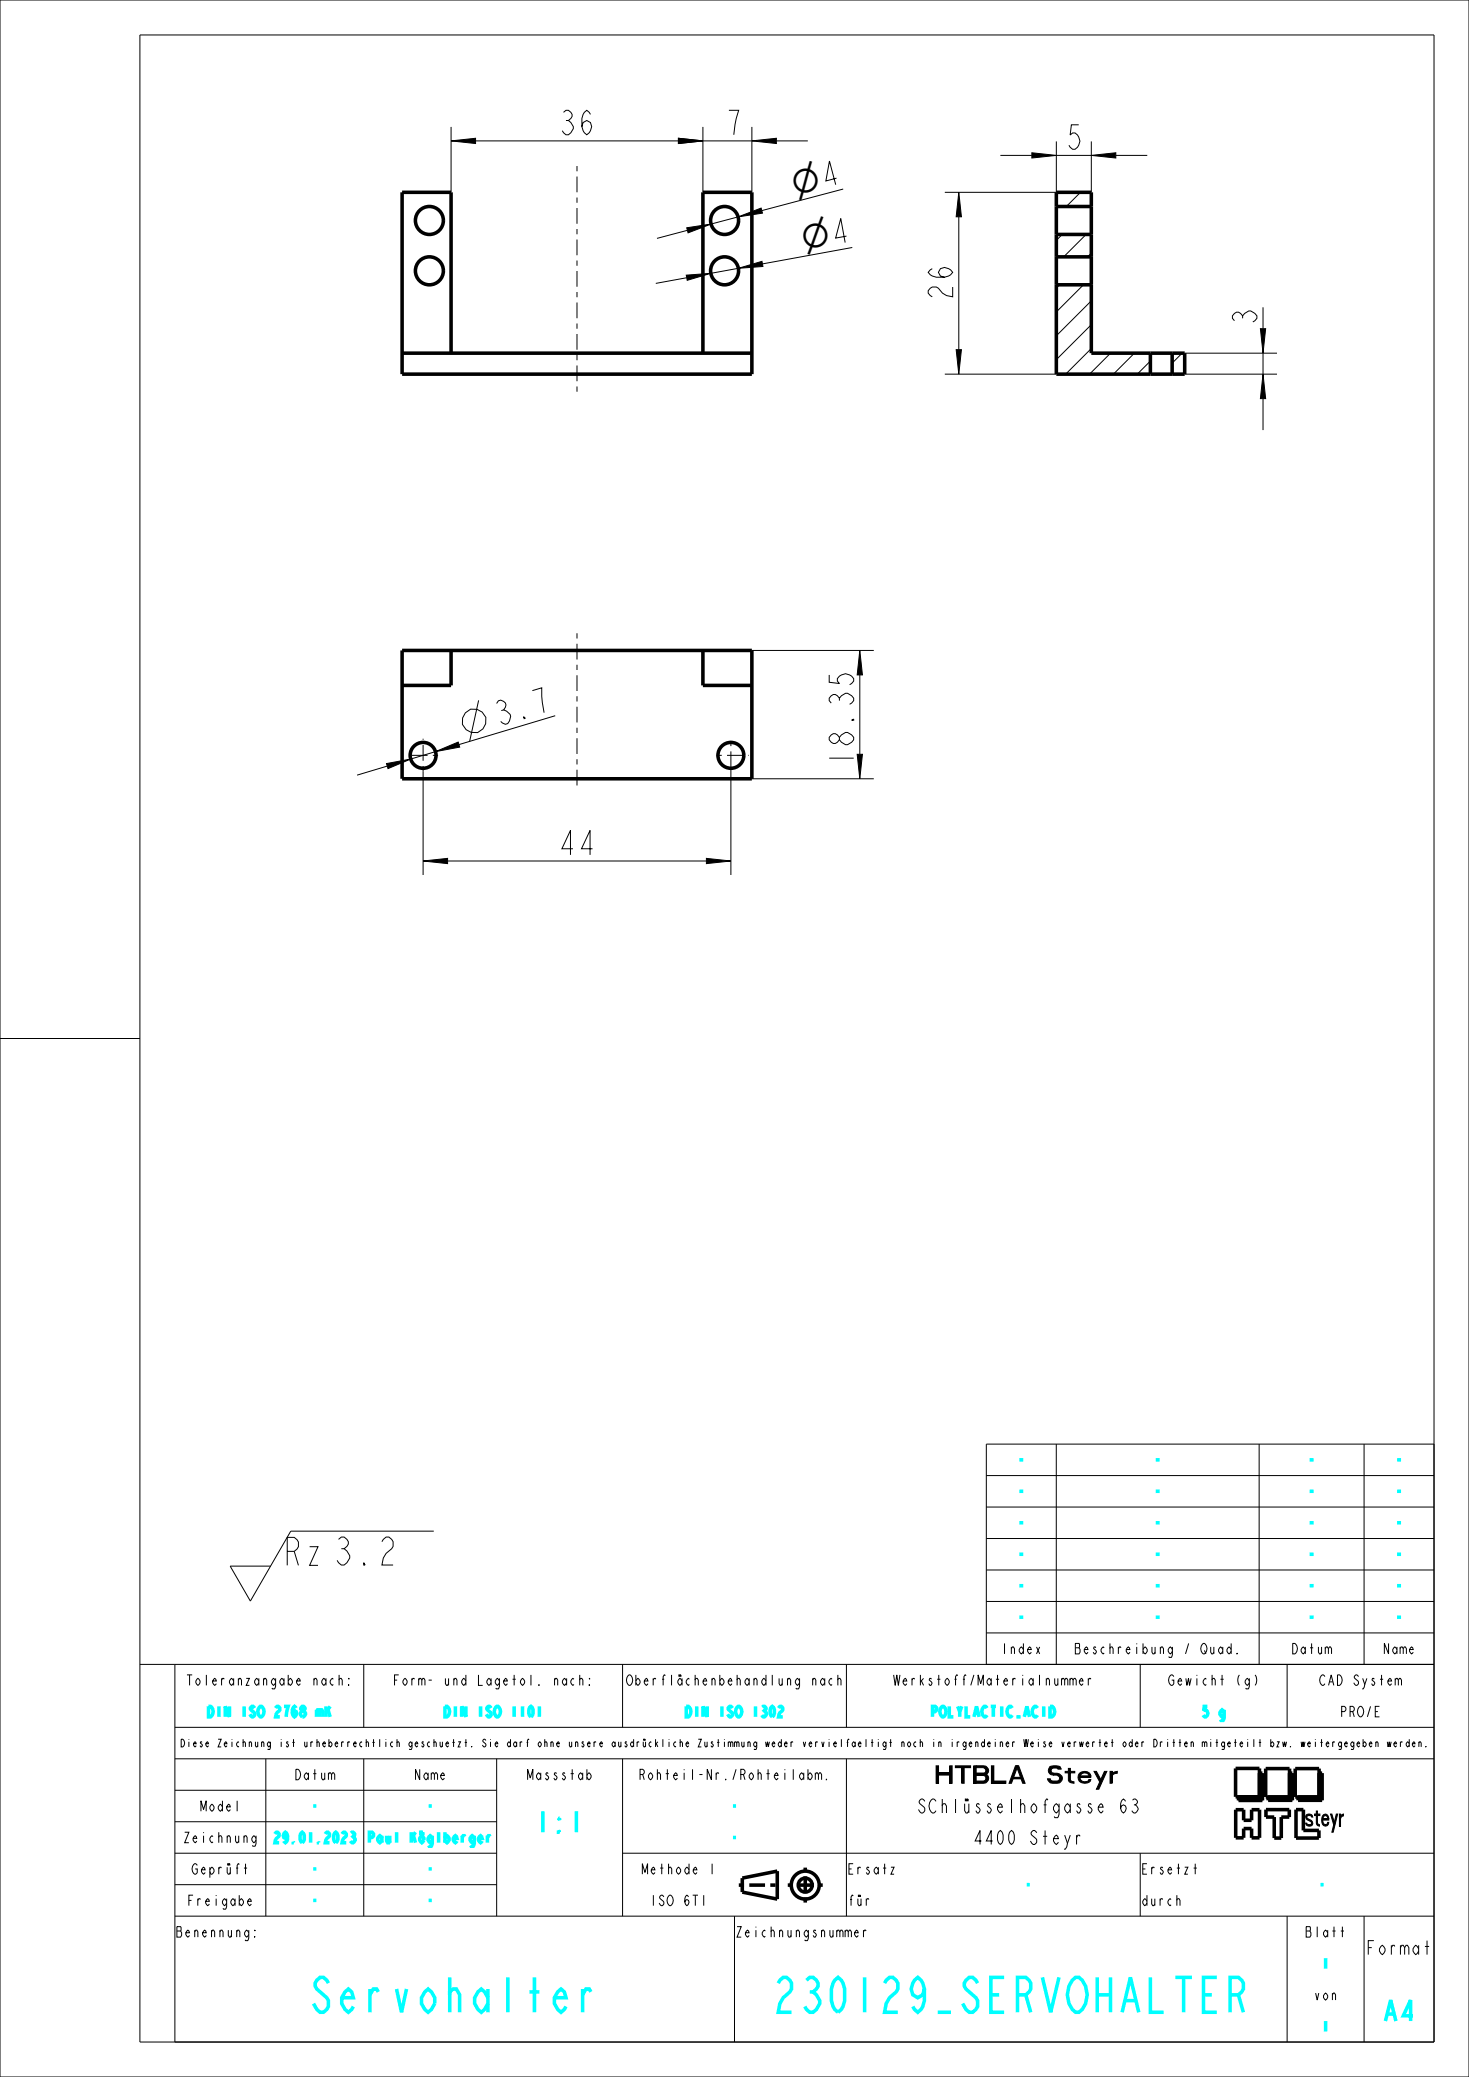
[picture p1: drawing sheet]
<svg xmlns="http://www.w3.org/2000/svg" width="210mm" height="297mm" viewBox="0 0 210 297" stroke-linecap="round" stroke-linejoin="round" font-family="sans-serif">
<g fill="none" stroke="#000" stroke-width=".14">
<path d="M0 0h210v297h-210zM20 5h185v287h-185zM64.5 18.1v9.4M97 19.8l3.5 .3-3.5 .4zM100.5 18.1v9.4M107.5 18.1v9.4M64.5 20.1l3.5-.3v.7zM64.5 20.1h32.5M98.1 39.3l3.5-.2-3.4 1zM98.2 32.6l3.5-.6-3.3 1.3zM98.2 39.7l-4.5 .8M98.3 32.9l-4.4 1.2"/>
<path d="M100.5 20.1h7M105.5 31l3.3-1.2 .2 .7zM105.5 31l-3.8 1a2 2 0 0 0 1.9 1.5M105.6 38.4l3.3-1 .2 .7zM105.6 38.4l-4 .7a2 2 0 0 0 2 1.6M107.5 20.1l3.5-.3v.7zM111 20.1h4.5M119.6 25.5l-1.5 .4 .5-2.9 .9 3.4M120.5 27l-11.6 3.1M121 33.8l-1.5 .2 .7-2.8 .6 3.5M121.8 35.4l-12.8 2.3M137.1 27.5l.3 3.5h-.7z"/>
<path d="M137.1 31v19M143 22.2h4.5M147.5 21.8l3.5 .4-3.5 .4zM151 20.2v7.3h-15.9M151 29.5v4M151 36.7v4M151 22.2h5M151.1 27.5h-.1M151.9 33.5l-.9 .9M154.5 27.5l-2.1 2M155.3 33.5l-3.2 3.2M156 22.2l3.5-.4v.8z"/>
<path d="M156 29.4l-.2 .1M156 36.2l-.5 .5M156 20.2v7.3M156 29.5v4M156 36.7v4M159.5 22.2h4.5M135.1 53.5h15.9M136.7 50h.7l-.3 3.5zM151.5 40.7l-.5 .5M154.9 40.7l-3.9 3.9M156 43l-5 5M156 46.4l-5 5"/>
<path d="M156 49.8l-3.7 3.7M158.8 50.5l-3 3M162.2 50.5l-3 3M164.5 51.6l-1.9 1.9M169 50.5l-1.4 1.4M169.4 53.5h13.2M169.4 50.5h13.2M180.2 47h.7l-.3 3.5zM180.6 53.5l.3 3.5h-.7zM180.6 50.5v3M180.6 57v4.5M107.5 93h17.4"/>
<path d="M122.9 93l.4 3.5h-.8zM122.9 96.5v11.4M55.3 109.2l3.4-.7-3.2 1.4zM55.4 109.5l-4.4 1.3M60.5 110.3v14.8M62.3 107.5l3.2-1.4 .2 .7zM62.3 107.5l-3.6 1M68.4 100.1l-1.3 5.9M79.4 102.3l-13.8 4.2M104.5 110.1v15M107.5 111.4h17.4M122.5 107.9h.8l-.4 3.5z"/>
<path d="M60.5 123.1l3.5-.4v.8zM64 123.1h37M101 122.7l3.5 .4-3.5 .4zM0 148.5h20M141 211h64M141 215.5h64M151 206.5v31.5M180 206.5v31.5M195 206.5v31.5M205 206.5h-64v31.5M20 238h185M25 238v54"/>
<path d="M52 238v9M89 238v9M121 238v9M141 220h64M141 224.5h64M141 229h64M141 233.5h64M163 238v9M184 238v9M25 247h180M25 251.5h180M25 256h46"/>
<path d="M38 251.5v22.5M52 251.5v22.5M71 251.5v22.5M89 251.5v22.5M121 251.5v22.5M177.1 256.9l-.1 .1M177.2 256.9l-.2 .2M177.3 256.9l-.3 .3M177.4 256.9l-.4 .4M177.5 256.9l-.5 .5M177.6 256.9l-.6 .5M177.6 256.9l-.5 .6"/>
<path d="M177.7 256.9l-.5 .6M177.8 256.9l-.5 .6M177.9 256.9l-.5 .6M178 256.9l-.5 .6M178.1 256.9l-.5 .6M178.2 256.9l-.5 .6M178.3 256.9l-.5 .6M178.4 256.9l-.6 .6M178.5 256.9l-.6 .6M178.5 256.9l-.5 .6M178.6 256.9l-.5 .6M178.7 256.9l-.5 .6"/>
<path d="M178.8 256.9l-.5 .6M178.9 256.9l-.5 .6M179 256.9l-.5 .6M179.1 256.9l-.5 .6M179.2 256.9l-.5 .6M179.3 256.9l-.6 .6M179.4 256.9l-.6 .6M179.4 256.9l-.5 .6M179.5 256.9l-.5 .6M179.6 256.9l-.5 .6M179.7 256.9l-.5 .6M179.8 256.9l-.5 .6"/>
<path d="M179.9 256.9l-.5 .6M180 256.9l-.5 .6M180.1 253.5l-.1 .1M180.2 253.5l-.2 .2M180.3 253.5l-.3 .3M180.4 253.5l-.4 .4M180.5 257.4v.1M180.5 257.3l-.1 .2M180.5 257.3l-.2 .2M180.5 257.2l-.3 .3M180.5 257.1l-.4 .4M180.5 257l-.5 .5"/>
<path d="M180.5 256.9l-.6 .6M180.5 256.8l-.7 .7M180.5 256.7l-.8 .8M180.5 256.6l-.9 .9M180.5 256.5l-.9 1M180.5 256.4l-.5 .5M180.5 256.4l-.5 .4M180.5 256.3l-.5 .4M180.5 256.2l-.5 .4M180.5 256.1l-.5 .4M180.5 256l-.5 .4M180.5 255.9l-.5 .4"/>
<path d="M180.5 255.8l-.5 .4M180.5 255.7l-.5 .5M180.5 255.6l-.5 .5M180.5 255.6l-.5 .4M180.5 255.5l-.5 .4M180.5 255.4l-.5 .4M180.5 255.3l-.5 .4M180.5 255.2l-.5 .4M180.5 255.1l-.5 .4M180.5 255l-.5 .4M180.5 254.9l-.5 .4M180.5 254.8l-.5 .5"/>
<path d="M180.5 254.7l-.5 .5M180.5 254.7l-.5 .4M180.5 254.6l-.5 .4M180.5 254.5l-.5 .4M180.5 254.4l-.5 .4M180.5 254.3l-.5 .4M180.5 254.2l-.5 .4M180.5 254.1l-.5 .4M180.5 254l-.5 .5M180.5 253.9l-.5 .5M180.5 253.8l-.5 .5M180.5 253.8l-.5 .4"/>
<path d="M180.5 253.7l-.5 .4M180.5 253.6l-.5 .4M181.3 257h.1M181.4 257l-.1 .1M181.5 257l-.2 .2M181.6 257l-.3 .2M181.7 257l-.4 .3M181.8 257l-.5 .4M181.9 257l-.5 .4M181.9 257l-.4 .4M182 257l-.4 .4M182.1 257l-.5 .4"/>
<path d="M182.2 257l-.5 .4M182.3 257l-.5 .4M182.4 257l-.5 .4M182.5 257l-.5 .4M182.6 257l-.5 .4M182.7 257l-.5 .4M182.7 257l-.4 .4M182.8 257l-.4 .4M182.9 257l-.5 .4M183 257l-.5 .4M183.1 257l-.5 .4M183.2 257l-.5 .4"/>
<path d="M183.3 257l-.5 .4M183.4 257l-.5 .4M183.5 257l-.5 .4M183.6 257l-.5 .4M183.6 257l-.4 .4M183.7 257l-.4 .4M183.8 257l-.5 .4M183.9 257l-.5 .4M184 257l-.5 .4M184.1 257l-.5 .4M184.2 257l-.5 .4M184.3 257l-.5 .4"/>
<path d="M184.4 253.5l-.1 .1M184.5 253.5l-.2 .2M184.6 253.5l-.3 .3M184.7 253.5l-.4 .4M184.7 257.4h.1M184.7 257.3l-.1 .1M184.7 257.2l-.2 .2M184.7 257.1l-.3 .3M184.7 257l-.4 .4M184.7 256.9l-.5 .5M184.7 256.8l-.5 .6M184.7 256.8l-.6 .6"/>
<path d="M184.7 256.7l-.7 .7M184.7 256.6l-.8 .8M184.7 256.5l-.4 .4M184.7 256.4l-.4 .4M184.7 256.3l-.4 .4M184.7 256.2l-.4 .4M184.7 256.1l-.4 .4M184.7 256l-.4 .4M184.7 255.9l-.4 .4M184.7 255.8l-.4 .4M184.7 255.7l-.4 .4M184.7 255.6l-.4 .4"/>
<path d="M184.7 255.5l-.4 .4M184.7 255.4l-.4 .4M184.7 255.3l-.4 .4M184.7 255.2l-.4 .4M184.7 255.1l-.4 .4M184.7 255l-.4 .5M184.7 255l-.4 .4M184.7 254.9l-.4 .4M184.7 254.8l-.4 .4M184.7 254.7l-.4 .4M184.7 254.6l-.4 .4M184.7 254.5l-.4 .4"/>
<path d="M184.7 254.4l-.4 .4M184.7 254.3l-.4 .4M184.7 254.2l-.4 .4M184.7 254.1l-.4 .5M184.7 254.1l-.4 .4M184.7 254l-.4 .4M184.7 253.9l-.4 .4M184.7 253.8l-.4 .4M184.7 253.7l-.4 .4M184.7 253.6l-.4 .4M185.6 257h.1M185.7 257l-.1 .1"/>
<path d="M185.8 257l-.2 .2M185.9 257l-.3 .3M186 257l-.4 .4M186.1 257l-.5 .4M186.2 257l-.5 .4M186.2 257l-.4 .4M186.3 257l-.4 .4M186.4 257l-.4 .4M186.5 257l-.5 .4M186.6 257l-.5 .4M186.7 257l-.5 .4M186.8 257l-.5 .4"/>
<path d="M186.9 257l-.5 .4M187 257l-.5 .4M187.1 257l-.5 .4M187.1 257l-.4 .4M187.2 257l-.4 .4M187.3 257l-.5 .4M187.4 257l-.5 .4M187.5 257l-.5 .4M187.6 257l-.5 .4M187.7 257l-.5 .4M187.8 257l-.5 .4M187.9 257l-.5 .4"/>
<path d="M188 257l-.5 .4M188 257l-.4 .4M188.1 257l-.4 .4M188.2 257l-.5 .4M188.3 257l-.5 .4M188.4 257l-.5 .4M188.5 257l-.5 .4M188.6 253.5v.1M188.7 253.5l-.1 .2M188.8 253.5l-.2 .2M188.9 253.5l-.3 .3M188.9 253.5l-.3 .4"/>
<path d="M189 257.4h.1M189 257.3l-.1 .1M189 257.3l-.2 .1M189 257.2l-.3 .2M189 257.1l-.4 .3M189 257l-.4 .4M189 256.9l-.5 .5M189 256.8l-.6 .6M189 256.7l-.7 .7M189 256.6l-.8 .8M189 256.5l-.9 .9M189 256.4l-.4 .5"/>
<path d="M189 256.4l-.4 .4M189 256.3l-.4 .4M189 256.2l-.4 .4M189 256.1l-.4 .4M189 256l-.4 .4M189 255.9l-.4 .4M189 255.8l-.4 .5M189 255.7l-.4 .5M189 255.6l-.4 .5M189 255.5l-.4 .5M189 255.5l-.4 .4M189 255.4l-.4 .4"/>
<path d="M189 255.3l-.4 .4M189 255.2l-.4 .4M189 255.1l-.4 .4M189 255l-.4 .4M189 254.9l-.4 .5M189 254.8l-.4 .5M189 254.7l-.4 .5M189 254.7l-.4 .4M189 254.6l-.4 .4M189 254.5l-.4 .4M189 254.4l-.4 .4M189 254.3l-.4 .4"/>
<path d="M189 254.2l-.4 .4M189 254.1l-.4 .4M189 254l-.4 .5M189 253.9l-.4 .5M189 253.8l-.4 .5M189 253.8l-.4 .4M189 253.7l-.4 .4M189 253.6l-.4 .4M25 260.5h46M25 265h46M25 269.5h46M25 274h180"/>
<path d="M89 265h116M105 274v18M163 265v9M184 274v18M195 274v18"/>
<circle cx="67.7" cy="103.1" r="1.72"/>
</g>
<path d="M105.6 269.6h6M112.6 269.6h5M115.1 272.1v-5" fill="none" stroke="#000" stroke-width=".51" stroke-dasharray=".8 .8 2.3 .8" stroke-linecap="butt"/>
<g fill="none" stroke="#000" stroke-width=".51">
<path d="M151 27.5h5v2h-5zM151 33.5h5v3.2h-5zM57.5 50.5h50M64.5 50.5v-23h-7v26h50v-26h-7v23M151 40.7h5v9.8h8.5v3h-13.5zM167.6 50.5h1.8v3h-1.8zM57.5 93h50v18.4h-50zM64.5 93v5h-7M100.5 93v5h7M176.6 252.9h3.4v4h-3.4zM176.6 258.8h1.2v1.5h1.1v-1.5h1.2v4h-1.2v-1.3h-1.1v1.3h-1.2zM180 253.5h.5v4h-3.5v-.6"/>
<path d="M180.9 252.9h3.4v4.1h-3.4zM181 258.8h3.3v1h-1.1v3h-1v-3h-1.2zM184.3 253.5h.4v3.9h-3.4v-.4M185.2 252.9h3.4v4.1h-3.4zM186.3 258.8h-1v4h3.2M188.6 253.5h.4v3.9h-3.4v-.4M106.1 268.6l5-1v4l-5-1z"/>
<circle cx="115.1" cy="269.6" r="2"/>
<circle cx="115.1" cy="269.6" r="1"/>
</g>
<g fill="#000">
<path d="M64.5 20.1l3.5-.3v.7zM97 19.8l3.5 .3-3.5 .4zM98.1 39.3l3.5-.2-3.4 1zM98.2 32.6l3.5-.6-3.3 1.3zM105.5 31l3.3-1.2 .2 .7zM105.6 38.4l3.3-1 .2 .7zM107.5 20.1l3.5-.3v.7zM137.1 27.5l.3 3.5h-.7zM147.5 21.8l3.5 .4-3.5 .4zM156 22.2l3.5-.4v.8zM136.7 50h.7l-.3 3.5zM180.6 53.5l.3 3.5h-.7z"/>
<path d="M180.2 47h.7l-.3 3.5zM122.9 93l.4 3.5h-.8zM55.3 109.2l3.4-.7-3.2 1.4zM62.3 107.5l3.2-1.4 .2 .7zM122.5 107.9h.8l-.4 3.5zM60.5 123.1l3.5-.4v.8zM101 122.7l3.5 .4-3.5 .4z"/>
</g>
<!-- layer: ACHSEN -->
<g fill="none" stroke="#000" stroke-width=".51">
<path d="M151 29.5v4M151 36.7v4M156 29.5v4M156 36.7v4M164.5 53.5h3.1M164.5 50.5h3.1"/>
<circle cx="61.4" cy="31.5" r="2"/>
<circle cx="61.4" cy="38.7" r="2"/>
<circle cx="103.6" cy="31.5" r="2"/>
<circle cx="103.6" cy="38.7" r="2"/>
<circle cx="60.5" cy="108" r="1.85"/>
<circle cx="104.5" cy="108" r="1.85"/>
</g>
<!-- layer: ZEICH_ELEMENTE -->
<path d="M62 218.9h-20.4l-5.8 10-2.9-5h5.8M25.9 248.7a.55 .55 0 0 1 .5 .6 .55 .55 0 0 1-.5 .5zM85.7 249.3h.4l-.1-.2a.41 .41 0 0 0-.3 .3 .41 .41 0 0 0 .3 .4l.1-.2M87.9 249.3l-.2-.2a.41 .41 0 0 0-.2 .3 .41 .41 0 0 0 .2 .4l.2-.3M150 249.3h.4l-.2-.2a.41 .41 0 0 0-.2 .3 .41 .41 0 0 0 .2 .4l.2-.2M203.8 249.7l.1 .1z" fill="none" stroke="#000" stroke-width=".14"/>
<path d="M82.5 56v-32.9M82.5 90.6v22.3M60.5 110.3v-4.7M62.6 108h-4.2M102.4 108h4.6M104.5 105.9v4.2" fill="none" stroke="#000" stroke-width=".14" stroke-dasharray=".8 .8 2.3 .8" stroke-linecap="butt"/>
<g font-size="6.5" fill="#0ff">
<text x="44.6" y="287.8">Servohalter</text>
<text x="111.2" y="287.8">230129_SERVOHALTER</text>
</g>
<text font-size="5.2" x="40.3" y="223.8">Rz 3.2</text>
<g font-size="4.8">
<text x="113.6" y="28" transform="rotate(-15 113.6 28)">⌀</text>
<text x="114.9" y="35.8" transform="rotate(-10 114.9 35.8)">⌀</text>
</g>
<g font-size="4.6">
<text x="79.7" y="19.3">36</text>
<text x="103.5" y="19.3">7</text>
<text x="152.1" y="21.3">5</text>
<text x="136.2" y="43.1" transform="rotate(-90 136.2 43.1)">26</text>
<text x="179.7" y="46.7" transform="rotate(-90 179.7 46.7)">3</text>
<text x="122" y="109.8" transform="rotate(-90 122 109.8)">18.35</text>
<text x="79.6" y="122.2">44</text>
</g>
<text font-size="4.5" x="71.1" y="103.9" transform="rotate(-17 71.1 103.9)">3.7</text>
<g font-size="3.9" fill="#0ff">
<text x="76.5" y="262">1:1</text>
<text x="197.7" y="289">A4</text>
</g>
<g font-size="3.3">
<text x="132.3" y="255">HTBLA</text>
<text x="148.3" y="255">Steyr</text>
<text x="186.7" y="261.1">steyr</text>
</g>
<g font-size="2.6" fill="#0ff">
<text x="145.3" y="209.8">-</text>
<text x="164.8" y="209.8">-</text>
<text x="186.8" y="209.8">-</text>
<text x="199.3" y="209.8">-</text>
<text x="145.3" y="214.3">-</text>
<text x="164.8" y="214.3">-</text>
<text x="186.8" y="214.3">-</text>
<text x="199.3" y="214.3">-</text>
<text x="145.3" y="218.8">-</text>
<text x="164.8" y="218.8">-</text>
<text x="186.8" y="218.8">-</text>
<text x="199.3" y="218.8">-</text>
<text x="145.3" y="223.3">-</text>
<text x="145.3" y="227.8">-</text>
<text x="164.8" y="223.3">-</text>
<text x="164.8" y="227.8">-</text>
<text x="186.8" y="223.3">-</text>
<text x="186.8" y="227.8">-</text>
<text x="199.3" y="223.3">-</text>
<text x="199.3" y="227.8">-</text>
<text x="145.3" y="232.3">-</text>
<text x="164.8" y="232.3">-</text>
<text x="186.8" y="232.3">-</text>
<text x="199.3" y="232.3">-</text>
</g>
<g font-size="2.6">
<text x="131.4" y="259.3">SChlüsselhofgasse 63</text>
<text x="139.2" y="263.8">4400 Steyr</text>
<text x="195.3" y="279.5">Format</text>
</g>
<g font-size="2">
<text x="143.1" y="236.5">Index</text>
<text x="153.8" y="236.5">Beschreibung / Quad.</text>
<text x="184.6" y="236.5">Datum</text>
<text x="197.7" y="236.5">Name</text>
<text x="26.8" y="241">Toleranzangabe nach:</text>
<text x="56.5" y="241">Form- und Lagetol. nach:</text>
<text x="89.8" y="241">Oberflächenbehandlung nach</text>
<text x="128" y="241">Werkstoff/Materialnummer</text>
<text x="167.1" y="241">Gewicht (g)</text>
<text x="188.7" y="241">CAD System</text>
<text x="191.6" y="245.5">PRO/E</text>
<text x="42.1" y="254.5">Datum</text>
<text x="59.2" y="254.5">Name</text>
<text x="75.3" y="254.5">Massstab</text>
<text x="91.5" y="254.5">Rohteil-Nr./Rohteilabm.</text>
<text x="26.2" y="263.5">Zeichnung</text>
<text x="28.6" y="259">Model</text>
<text x="27.4" y="268">Geprüft</text>
<text x="91.7" y="268">Methode I</text>
<text x="121.1" y="268">Ersatz</text>
<text x="163.1" y="268">Ersetzt</text>
<text x="26.8" y="272.5">Freigabe</text>
<text x="92.9" y="272.5">ISO 6T1</text>
<text x="121.1" y="272.5">für</text>
<text x="163.1" y="272.5">durch</text>
<text x="25.1" y="277">Benennung:</text>
<text x="105.1" y="277">Zeichnungsnummer</text>
<text x="186.6" y="277">Blatt</text>
<text x="187.7" y="286">von</text>
</g>
<g font-size="2" fill="#0ff">
<text x="29.7" y="245.5">DIN ISO 2768 mK</text>
<text x="63.5" y="245.5">DIN ISO 1101</text>
<text x="98" y="245.5">DIN ISO 1302</text>
<text x="133.2" y="245.5">POLYLACTIC_ACID</text>
<text x="171.7" y="245.5">5 g</text>
<text x="39.2" y="263.5">29.01.2023</text>
<text x="44.4" y="259">-</text>
<text x="52.7" y="263.5">Paul Köglberger</text>
<text x="60.9" y="259">-</text>
<text x="104.4" y="259">-</text>
<text x="104.4" y="263.5">-</text>
<text x="44.4" y="268">-</text>
<text x="60.9" y="268">-</text>
<text x="44.4" y="272.5">-</text>
<text x="60.9" y="272.5">-</text>
<text x="146.4" y="270.3">-</text>
<text x="188.4" y="270.3">-</text>
<text x="188.9" y="281.5">1</text>
<text x="188.9" y="290.5">1</text>
</g>
<g font-size="1.4">
<text x="26.5" y="249.8">Diese Zeichnung ist urheberrechtlich geschuetzt. Sie darf ohne unsere</text>
<text x="88.1" y="249.8">ausdrückliche Zustimmung weder vervielfaeltigt noch in irgendeiner Weise</text>
<text x="152.2" y="249.8">verwertet oder Dritten mitgeteilt bzw. weitergegeben werden.</text>
</g>
</svg>
